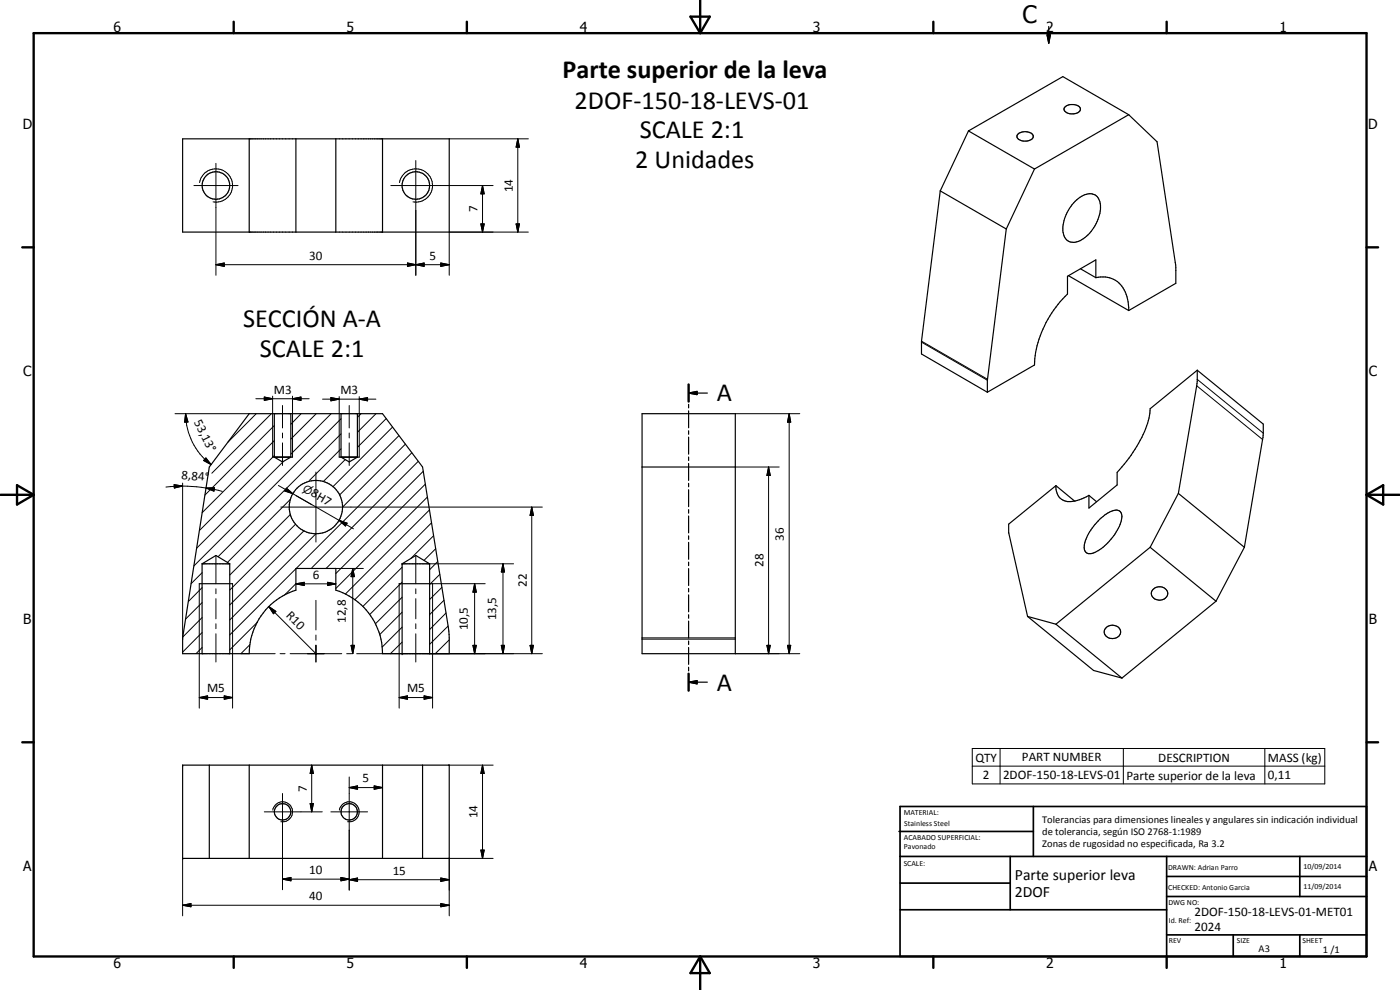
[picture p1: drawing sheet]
<svg xmlns="http://www.w3.org/2000/svg" width="420mm" height="297mm" viewBox="0 0 420 297" stroke-linecap="round" stroke-linejoin="round" font-family="sans-serif">
<g fill="none" stroke="#000" stroke-width=".35">
<path d="M314.2 10.5h1l-.5 2.5zM314.7 8v5M290.6 39.3l-8.4 18M290.6 39.3l19.9 11.4M319.4 32.3a3.2 3.2 0 0 1 4.8 .3 1.78 1.78 0 0 1-2.1 1.6 2.13 2.13 0 0 1-2.7-1.6zM338.7 34.4l-19.7-11.4-28.4 16.3M338.7 34.4l-28.2 16.3M338.7 34.4l8.5 8.1 5.7 37.8v4.7l-14.2 8.2M54.8 41.7h80v27.9h-80zM74.8 41.7v27.9M88.8 41.7v27.9M100.8 41.7v27.9"/>
<path d="M114.8 41.7v27.9M282.2 57.3l-5.6 45.1v3.8l19.7 11.5M282.2 57.3l19.8 11.4M305.6 40.1a3.3 3.3 0 0 1 4.5 .6 1.71 1.71 0 0 1-2.1 1.6h-.8a1.6 1.6 0 0 1-1.9-1.8zM310.5 50.7l-8.5 18M302 68.7l-5.7 45.4v3.6M322.7 60.4a5.5 5.5 0 0 1 5.9-1.9 4.9 4.9 0 0 1 1.5 5.5 11.2 11.2 0 0 1-7.4 8.7 3.2 3.2 0 0 1-3.7-3.4 12.6 12.6 0 0 1 3.7-8.9zM320.7 82.7l18 10.5M324.3 80.6l4.6 2.7M328.9 83.3a7.5 7.5 0 0 1 9.3 5.8l.5 4.1M328.9 83.3v-5.3l-8.5 4.9v5.3a32.1 32.1 0 0 0-9.9 21.3l-14.2 8.2M206.7 117.9l2.5-.5v1z"/>
<path d="M206.7 115.4v5.1M206.7 117.9h5.6M359.3 111.1l-.2 4.6-5.5 32.3M359.3 111.1l-14.1 11.5a28.4 28.4 0 0 1-6.4 14.9l-3.5 4.2v3.8l-8.5 6.9v-3.8M359.3 111.1l19.8 16.2-.1 3.9-5.5 33M74.8 124.1h40l12 16 7.8 48.2 .2 3.1v4.7h-20a20 20 0 0 0-14-19v-6.5h-12v6.5a20 20 0 0 0-14 19h-20v-4.7l8-51.3zM81.8 137.2h6M82.3 124.1v13.1l2.5 1.4 2.5-1.4v-13.1M101.8 137.2h6M102.4 124.1v13.1l2.4 1.4 2.5-1.4v-13.1M192.7 124.1h28v72h-28zM206.7 121.3v1.1"/>
<path d="M206.7 123.3v5.1M206.7 129.2v1.1M206.7 131.1v5.2M206.7 137.1v1.1M206.7 139.1v5M192.7 140.1h28M206.7 145v1M206.7 146.9v5.1M206.7 152.9v1.1M206.7 154.8v5.1M316.9 145.7l-14.2 11.6v2.5l5.7 25.2M316.9 145.7a4.2 4.2 0 0 0 5.8 4.6l1.9-.6 2.2-1.1"/>
<path d="M316.9 145.7l5.6 4.7M326.8 148.6l2.3 1.9M330 155.8a7.1 7.1 0 0 1 5.6-2.6 2.38 2.38 0 0 1 .9 3.1 15.4 15.4 0 0 1-9.1 9.8 1.92 1.92 0 0 1-2-2.8 14.8 14.8 0 0 1 4.6-7.5zM353.6 148l-8.4 16.2M353.6 148l19.9 16.2M59.8 175.1h10M60.7 169.2v26.9M60.7 169.2l4.1-2.5 4.1 2.5M60.7 169.2h8.2M68.9 169.2v26.9M119.8 175.1h10M120.7 169.2v26.9"/>
<path d="M120.7 169.2l4.1-2.5 4.1 2.5M120.7 169.2h8.2M128.9 169.2v26.9M206.7 160.8v1M206.7 162.7v5.1M206.7 168.7v1M206.7 170.6v5.1M206.7 176.6v1M206.7 178.5v5.1M345.2 164.2l-28.3 23.1M345.2 164.2l19.7 16.2M346 176.9a2.5 2.5 0 0 1 2.7-.8 2.5 2.5 0 0 1 1.7 2.3 2.55 2.55 0 0 1-2.5 1.7 2.55 2.55 0 0 1-2.4-2z"/>
<path d="M373.5 164.2l-8.6 16.2M206.7 184.4v1.1M206.7 186.4v5M206.7 192.3v1.1M206.7 194.3v5M308.4 185l8.5 2.3M308.4 185l19.8 16.2 8.5 2.3M316.9 187.3l19.8 16.2M332.1 188.2a2.39 2.39 0 0 1 2.8-.5 2.39 2.39 0 0 1 1.3 2.5 2.52 2.52 0 0 1-2.8 1.4 2.52 2.52 0 0 1-2-2.3zM364.9 180.4l-28.2 23.1M206.7 204.7l2.5-.5v1zM206.7 200.2v1.1"/>
<path d="M206.7 202.1v5.1M206.7 204.7h5.6M54.8 229.6h80v28h-80zM62.8 229.6v28M74.8 229.6v28M114.8 229.6v28M126.8 229.6v28"/>
<circle cx="64.8" cy="55.7" r="4.1"/>
<circle cx="124.8" cy="55.6" r="4.1"/>
<circle cx="94.8" cy="152.1" r="8"/>
<circle cx="84.8" cy="243.5" r="2.46"/>
<circle cx="104.8" cy="243.6" r="2.47"/>
</g>
<g fill="none" stroke="#000" stroke-width=".3">
<path d="M58.2 55.7h13.2M59.9 54.8a5 5 0 0 1 5.8-4.1 5 5 0 0 1 4 5.8 5 5 0 0 1-5.7 4.1M64.8 49v33.6M117.3 55.7h30.7M119.9 54.8a5 5 0 0 1 5.8-4.1 5 5 0 0 1 4 5.8 5 5 0 0 1-5.8 4.1M124.8 48.2v34.4M134.8 41.7h23.8M144.8 55.7l.5 2.5h-1zM144.8 55.7v13.9M155.4 41.7l.5 2.5h-1zM155.4 41.7v27.9M64.8 79.4l2.5-.5v1z"/>
<path d="M64.8 79.4h70M122.3 78.9l2.5 .5-2.5 .5zM122.3 78.9v1l5-1v1zM124.8 79.4l2.5-.5v1zM132.3 78.9l2.5 .5-2.5 .5zM144.3 67.2h1l-.5 2.4zM154.9 67.2h1l-.5 2.4zM158.6 69.6h-23.8v13M76.8 119.6h16M79.3 119.1l2.5 .5-2.5 .5zM81.8 118.9v18.3M87.8 119.6l2.5-.5v1z"/>
<path d="M87.8 118.9v18.3M96.8 119.8h16M99.3 119.3l2.5 .5-2.5 .5zM101.8 119v18.2M107.8 119.8l2.5-.5v1zM107.8 119v18.2M276.6 102.7l19.7 11.4M276.6 102.4l19.8 11.4M359.1 115.7l19.8 16.2M359.3 113.8l19.8 16.2M52.5 124.1h22.3M55.7 124.1l.7 2.5-1 .1z"/>
<path d="M55.7 124.1a19.1 19.1 0 0 0 7.7 15.3M61.8 137.4l1.6 2-2.3-1.2zM76.9 124.1l-8.5 8.5M81.4 124.1l-17.8 17.9M82.3 136.7l-22.5 22.5M82.3 132.2l-21.6 21.6M82.3 127.7l-20.8 20.8M84.8 121.7v6.7M84.8 129.9v1.5M84.8 132.9v6.8M85 138.5l-26 26M90.4 124.1l-3.1 3.2"/>
<path d="M94.9 124.1l-7.6 7.6M99.4 124.1l-12.1 12.2M102.4 130.2l-37 36.8M102.4 125.6l-44.2 44.2M102.4 134.7l-9.5 9.4M103.6 137.9l-6.6 6.6M104.8 121.7v6.7M104.8 129.9v1.5M104.8 132.9v6.8M108.4 124.1l-1.1 1.1M112.8 124.1l-5.5 5.6M115.9 125.6l-8.6 8.6"/>
<path d="M117.8 128.1l-17.9 17.9M119.7 130.7l-17.8 17.8M121.7 133.3l-18.9 18.8M123.6 135.8l-34.7 34.8M125.5 138.4l-31.9 31.9M220.7 124.1h19.3M236.8 124.1l.5 2.6h-1zM236.8 124.1v72M52.3 145.4l2.5 .4-2.5 .6zM54.8 144.9v46.9M54.8 145.8l-5 .3M54.8 145.8l7 .6"/>
<path d="M61.8 146.4l2.6-.1-.2 1.1zM61.8 146.4l4.9 1M83.6 145.7l4.3 2.4M84.3 152.1h78.5M86 146.5l1.9 1.6-2.4-.8zM87.2 154.3l-18.3 18.3M87.2 149.8l-18.9 18.9M87.9 148.1l13.9 8M88.7 157.3l-19.8 19.7M88.8 148.7l4.7 2.7M91.2 159.3l-22.3 22.2M94.8 141.6v21"/>
<path d="M101.8 156.1l2.4 .9-.5 .8zM101.8 156.1l4.3 2.6M127 141.4l-29.1 29.2M127.6 145.3l-26.8 26.8M128.3 149.1l-27.5 27.5M128.9 153l-25.2 25.2M129.5 156.9l-23 23.1M159.6 152.1l.5 2.5h-1zM159.6 152.1v44M220.7 140.1h13.1M230.7 140.1l.5 2.6h-1zM230.7 140.1v56"/>
<path d="M59.8 175.1v37.4M60.7 176.3l-4.2 4.2M60.7 171.8l-3.3 3.3M64.8 166.7v8.4M64.8 176.7v1.4M64.8 179.6v6.1M69.8 175.1v37.4M88.8 175.2l2.5-.5v1zM88.8 175.1l-3.4 3.5M88.8 170.6l-19.9 19.9M88.8 175.2h12M94.8 160.1l-25.9 25.9"/>
<path d="M98.3 174.7l2.5 .5-2.5 .5zM100.8 170.6h8.2M105.9 170.6l.5 2.4h-1zM105.9 170.6v25.5M119.8 175.1v37.4M120.7 179.2l-8.1 8M120.7 174.7l-9.8 9.7M120.7 170.2l-11.8 11.8M124.8 166.7v8.4M124.8 176.7v1.4M124.8 179.6v6.1M128.9 169.2h25.2"/>
<path d="M130.1 160.7l-6.8 6.9M130.8 164.6l-3.6 3.5M131.3 168.5l-2.4 2.4M132 172.3l-3.1 3.1M132.6 176.2l-3.7 3.7M142.4 175.1l.5 2.6h-1zM142.4 175.1v21M145.6 175.1h-15.8v37.4M150.9 169.2l.5 2.4h-1zM150.9 169.2v26.9M60.7 194.3l-1.9 1.8M60.7 189.8l-5.9 5.9"/>
<path d="M60.7 185.3l-5.8 5.8M60.7 180.8l-5 5M64.8 187.2v1.4M64.8 190.2v8.4M75 193.4l-2.7 2.7h10.3M77.2 186.7l-8.3 8.3M80.7 182l2.1 1.4-.7 .7zM80.7 182l14.1 14.1M84.1 196.1h1.4M87.1 196.1h15.5M94.8 196.1h.1M94.8 180.1v8.9"/>
<path d="M94.8 190.5v1.6M94.8 193.5v5.1M104 196.1h1.6M105.4 193.6h1l-.5 2.5zM107 196.1h17.7M120.7 192.7l-3.5 3.4M120.7 188.2l-6 6M120.7 183.7l-6.8 6.7M124.8 187.2v1.4M124.8 190.2v8.4M124.9 196.1h37.9M133.3 180.1l-4.4 4.3"/>
<path d="M133.8 183.9l-4.9 5M134.5 187.8l-5.6 5.5M134.8 192l-4.2 4.1M141.9 193.6h1l-.5 2.5zM150.4 193.6h1l-.5 2.5zM159.1 193.6h1l-.5 2.5zM192.7 191.8h28M192.7 191.4h28M220.7 196.1h19.3M230.2 193.6h1l-.5 2.5zM236.3 193.6h1l-.5 2.5zM59.8 209.3l2.5-.5v1z"/>
<path d="M59.8 209.3h10M67.3 208.8l2.5 .5-2.5 .5zM119.8 209.3l2.5-.5v1zM119.8 209.3h10M127.3 208.8l2.5 .5-2.5 .5zM84.8 238.1v28.9M93.5 229.6l.6 2.5h-1zM93.5 229.6v14M104.8 236.3l2.5-.5v1zM104.8 233.1v34M104.8 236.3h10M112.3 235.8l2.5 .5-2.5 .5z"/>
<path d="M134.8 229.6h13.2M144.8 229.6l.5 2.5h-1zM144.8 229.6v28M291.8 224.6h105.8v10.6h-105.8zM291.8 229.9h105.8M300.1 224.6v10.6M337.1 224.6v10.6M379.6 224.6v10.6M54.8 257.6v17.2M79.3 243.6h17.4M81.9 243.1a3 3 0 0 1 3.5-2.5 3 3 0 0 1 2.4 3.5 3 3 0 0 1-3.5 2.4M93.1 241.1h1l-.6 2.5z"/>
<path d="M99.3 243.6h11M101.8 243.1a3 3 0 0 1 3.5-2.5 3 3 0 0 1 2.5 3.5 3 3 0 0 1-3.5 2.4M144.3 255.1h1l-.5 2.5zM148 257.6h-13.2v17.2M54.8 271.6l2.5-.5v1zM54.8 271.6h80M84.8 263.8l2.5-.5v1zM84.8 263.8h20M102.3 263.3l2.5 .5-2.5 .5zM104.8 263.9l2.5-.5v1.1zM104.8 263.9h30M132.3 271.1l2.5 .5-2.5 .5z"/>
<path d="M132.3 263.4l2.5 .5-2.5 .6z"/>
</g>
<g fill="#000">
<circle cx="120.7" cy="169.2" r=".18"/>
<circle cx="120.7" cy="196.1" r=".18"/>
<circle cx="54.8" cy="229.6" r=".18"/>
<circle cx="54.8" cy="257.6" r=".18"/>
</g>
<g fill="none" stroke="#000" stroke-width=".71">
<path d="M10.1 9.9h400v277.1h-400zM70.1 6.5v3.4M140.1 6.5v3.4M207.2 5h5.8l-2.9 4.9zM210.1 0v9.9M280.1 6.5v3.4M350.1 6.5v3.4M6.7 74.2h3.4M410.1 74.2h3.5M206.7 115.4v5.1M.1 148.5h10M5.1 145.6l5 2.9-5 2.9z"/>
<path d="M410.1 148.5h10M410.1 148.5l5-2.9v5.8zM206.7 202.1v5.1M6.7 222.7h3.4M410.1 222.7h3.5M70.1 287v3.4M140.1 287v3.4M210.1 287v10M210.1 287l2.9 5h-5.8zM280.1 287v3.4M350.1 287v3.4"/>
</g>
<g fill="none" stroke="#000" stroke-width=".51">
<path d="M269.8 249.5h40.3M270.1 242h140v45h-140zM270.1 257h140M303.2 257v16M310.1 242v15M350.1 257v30M390.1 257v12M270.1 265h33.1M270.1 273h80M350.1 269h60M350.1 263h60M350.1 280.5h60"/>
<path d="M370.1 280.5v6.5M390.1 280.5v6.5"/>
</g>
<g fill="#000">
<path d="M314.2 10.5h1l-.5 2.5zM144.8 55.7l.5 2.5h-1zM155.4 41.7l.5 2.5h-1zM64.8 79.4l2.5-.5v1zM122.3 78.9l2.5 .5-2.5 .5zM124.8 79.4l2.5-.5v1zM132.3 78.9l2.5 .5-2.5 .5zM144.3 67.2h1l-.5 2.4zM154.9 67.2h1l-.5 2.4zM87.8 119.6l2.5-.5v1zM107.8 119.8l2.5-.5v1zM206.7 117.9l2.5-.5v1z"/>
<path d="M55.7 124.1l.7 2.5-1 .1zM61.8 137.4l1.6 2-2.3-1.2zM79.3 119.1l2.5 .5-2.5 .5zM99.3 119.3l2.5 .5-2.5 .5zM236.8 124.1l.5 2.6h-1zM52.3 145.4l2.5 .4-2.5 .6zM61.8 146.4l2.6-.1-.2 1.1zM86 146.5l1.9 1.6-2.4-.8zM101.8 156.1l2.4 .9-.5 .8zM159.6 152.1l.5 2.5h-1zM230.7 140.1l.5 2.6h-1zM88.8 175.2l2.5-.5v1z"/>
<path d="M98.3 174.7l2.5 .5-2.5 .5zM105.9 170.6l.5 2.4h-1zM142.4 175.1l.5 2.6h-1zM150.9 169.2l.5 2.4h-1zM80.7 182l2.1 1.4-.7 .7zM105.4 193.6h1l-.5 2.5zM141.9 193.6h1l-.5 2.5zM150.4 193.6h1l-.5 2.5zM159.1 193.6h1l-.5 2.5zM230.2 193.6h1l-.5 2.5zM236.3 193.6h1l-.5 2.5zM59.8 209.3l2.5-.5v1z"/>
<path d="M67.3 208.8l2.5 .5-2.5 .5zM119.8 209.3l2.5-.5v1zM127.3 208.8l2.5 .5-2.5 .5zM206.7 204.7l2.5-.5v1zM93.5 229.6l.6 2.5h-1zM104.8 236.3l2.5-.5v1zM112.3 235.8l2.5 .5-2.5 .5zM144.8 229.6l.5 2.5h-1zM93.1 241.1h1l-.6 2.5zM144.3 255.1h1l-.5 2.5zM54.8 271.6l2.5-.5v1zM84.8 263.8l2.5-.5v1z"/>
<path d="M102.3 263.3l2.5 .5-2.5 .5zM104.8 263.9l2.5-.5v1.1zM132.3 271.1l2.5 .5-2.5 .5zM132.3 263.4l2.5 .5-2.5 .6z"/>
</g>
<g font-size="7.9">
<text x="168.8" y="23.5">Parte superior de la leva</text>
<text x="172.5" y="32.6">2DOF-150-18-LEVS-01</text>
<text x="192" y="41.5">SCALE 2:1</text>
<text x="190.7" y="50.5">2 Unidades</text>
<text x="72.9" y="98.2">SECCIÓN A-A</text>
<text x="78" y="107.2">SCALE 2:1</text>
<text x="215.2" y="120.4">A</text>
<text x="215.2" y="207.2">A</text>
</g>
<text font-size="7.2" x="306.9" y="6.8">C</text>
<g font-size="4.7">
<text x="304.6" y="263.9">Parte superior leva</text>
<text x="304.6" y="269.3">2DOF</text>
</g>
<g font-size="4.2">
<text x="34" y="9.6">6</text>
<text x="104" y="9.6">5</text>
<text x="174" y="9.6">4</text>
<text x="244" y="9.6">3</text>
<text x="314" y="9.6">2</text>
<text x="384" y="9.6">1</text>
<text x="6.8" y="38.7">D</text>
<text x="410.6" y="38.7">D</text>
<text x="7" y="112.9">C</text>
<text x="410.8" y="112.9">C</text>
<text x="7" y="187.1">B</text>
<text x="410.8" y="187.1">B</text>
<text x="7" y="261.4">A</text>
<text x="410.8" y="261.4">A</text>
<text x="34" y="290.4">6</text>
<text x="104" y="290.4">5</text>
<text x="174" y="290.4">4</text>
<text x="244" y="290.4">3</text>
<text x="314" y="290.4">2</text>
<text x="384" y="290.4">1</text>
</g>
<g font-size="3.9">
<text x="153.9" y="57.7" transform="rotate(-90 153.9 57.7)">14</text>
<text x="143.3" y="63.7" transform="rotate(-90 143.3 63.7)">7</text>
<text x="92.8" y="77.9">30</text>
<text x="128.9" y="77.9">5</text>
<text x="82.2" y="118.1">M3</text>
<text x="102.1" y="118.2">M3</text>
<text x="58.2" y="126.7" transform="rotate(63 58.2 126.7)">53,13°</text>
<text x="54.4" y="143.6" transform="rotate(4 54.4 143.6)">8,84°</text>
<text x="93.1" y="148.6" transform="rotate(30 93.1 148.6)">8H7</text>
<text x="235.3" y="162.2" transform="rotate(-90 235.3 162.2)">36</text>
<text x="93.8" y="173.7">6</text>
<text x="229.1" y="170.2" transform="rotate(-90 229.1 170.2)">28</text>
<text x="158.1" y="176.1" transform="rotate(-90 158.1 176.1)">22</text>
<text x="85.7" y="184.8" transform="rotate(45 85.7 184.8)">R10</text>
<text x="103.8" y="186.9" transform="rotate(-90 103.8 186.9)">12,8</text>
<text x="140.4" y="189.1" transform="rotate(-90 140.4 189.1)">10,5</text>
<text x="148.9" y="186.1" transform="rotate(-90 148.9 186.1)">13,5</text>
<text x="62.2" y="207.8">M5</text>
<text x="122.2" y="207.8">M5</text>
<text x="292.7" y="228.5">QTY</text>
<text x="295" y="233.8">2</text>
<text x="301" y="233.8">2DOF-150-18-LEVS-01</text>
<text x="306.7" y="228.5">PART NUMBER</text>
<text x="338.1" y="233.9">Parte superior de la leva</text>
<text x="347.6" y="228.5">DESCRIPTION</text>
<text x="380.5" y="228.6">MASS (kg)</text>
<text x="380.5" y="233.8">0,11</text>
<text x="92.1" y="237.6" transform="rotate(-90 92.1 237.6)">7</text>
<text x="108.8" y="234.7">5</text>
<text x="143.3" y="245.6" transform="rotate(-90 143.3 245.6)">14</text>
<text x="92.8" y="262.3">10</text>
<text x="117.8" y="262.4">15</text>
<text x="92.8" y="270">40</text>
<text x="358.5" y="275">2DOF-150-18-LEVS-01-MET01</text>
<text x="358.5" y="279.4">2024</text>
</g>
<text font-size="3.3" x="90.6" y="147.3" transform="rotate(30 90.6 147.3)">⌀</text>
<g font-size="3.1">
<text x="312.7" y="246.8">Tolerancias para dimensiones lineales y angulares sin indicación individual</text>
<text x="312.7" y="250.4">de tolerancia, según ISO 2768-1:1989</text>
<text x="312.7" y="254">Zonas de rugosidad no especificada, Ra 3.2</text>
<text x="377.7" y="285.6">A3</text>
<text x="397" y="285.9">1 /1</text>
</g>
<g font-size="2.4">
<text x="271.2" y="244.4">MATERIAL:</text>
<text x="271.3" y="252">ACABADO SUPERFICIAL:</text>
<text x="271.4" y="247.9">Stainless Steel</text>
<text x="271.3" y="254.6">Pavonado</text>
<text x="271.2" y="259.7">SCALE:</text>
<text x="350.6" y="261">DRAWN: Adrian Parro</text>
<text x="391.2" y="260.6">10/09/2014</text>
<text x="350.6" y="267">CHECKED: Antonio Garcia</text>
<text x="391.2" y="266.7">11/09/2014</text>
<text x="350.6" y="271.4">DWG NO:</text>
<text x="350.8" y="276.9">Id. Ref:</text>
<text x="350.8" y="282.8">REV</text>
<text x="371.2" y="282.9">SIZE</text>
<text x="390.9" y="282.9">SHEET</text>
</g>
</svg>
